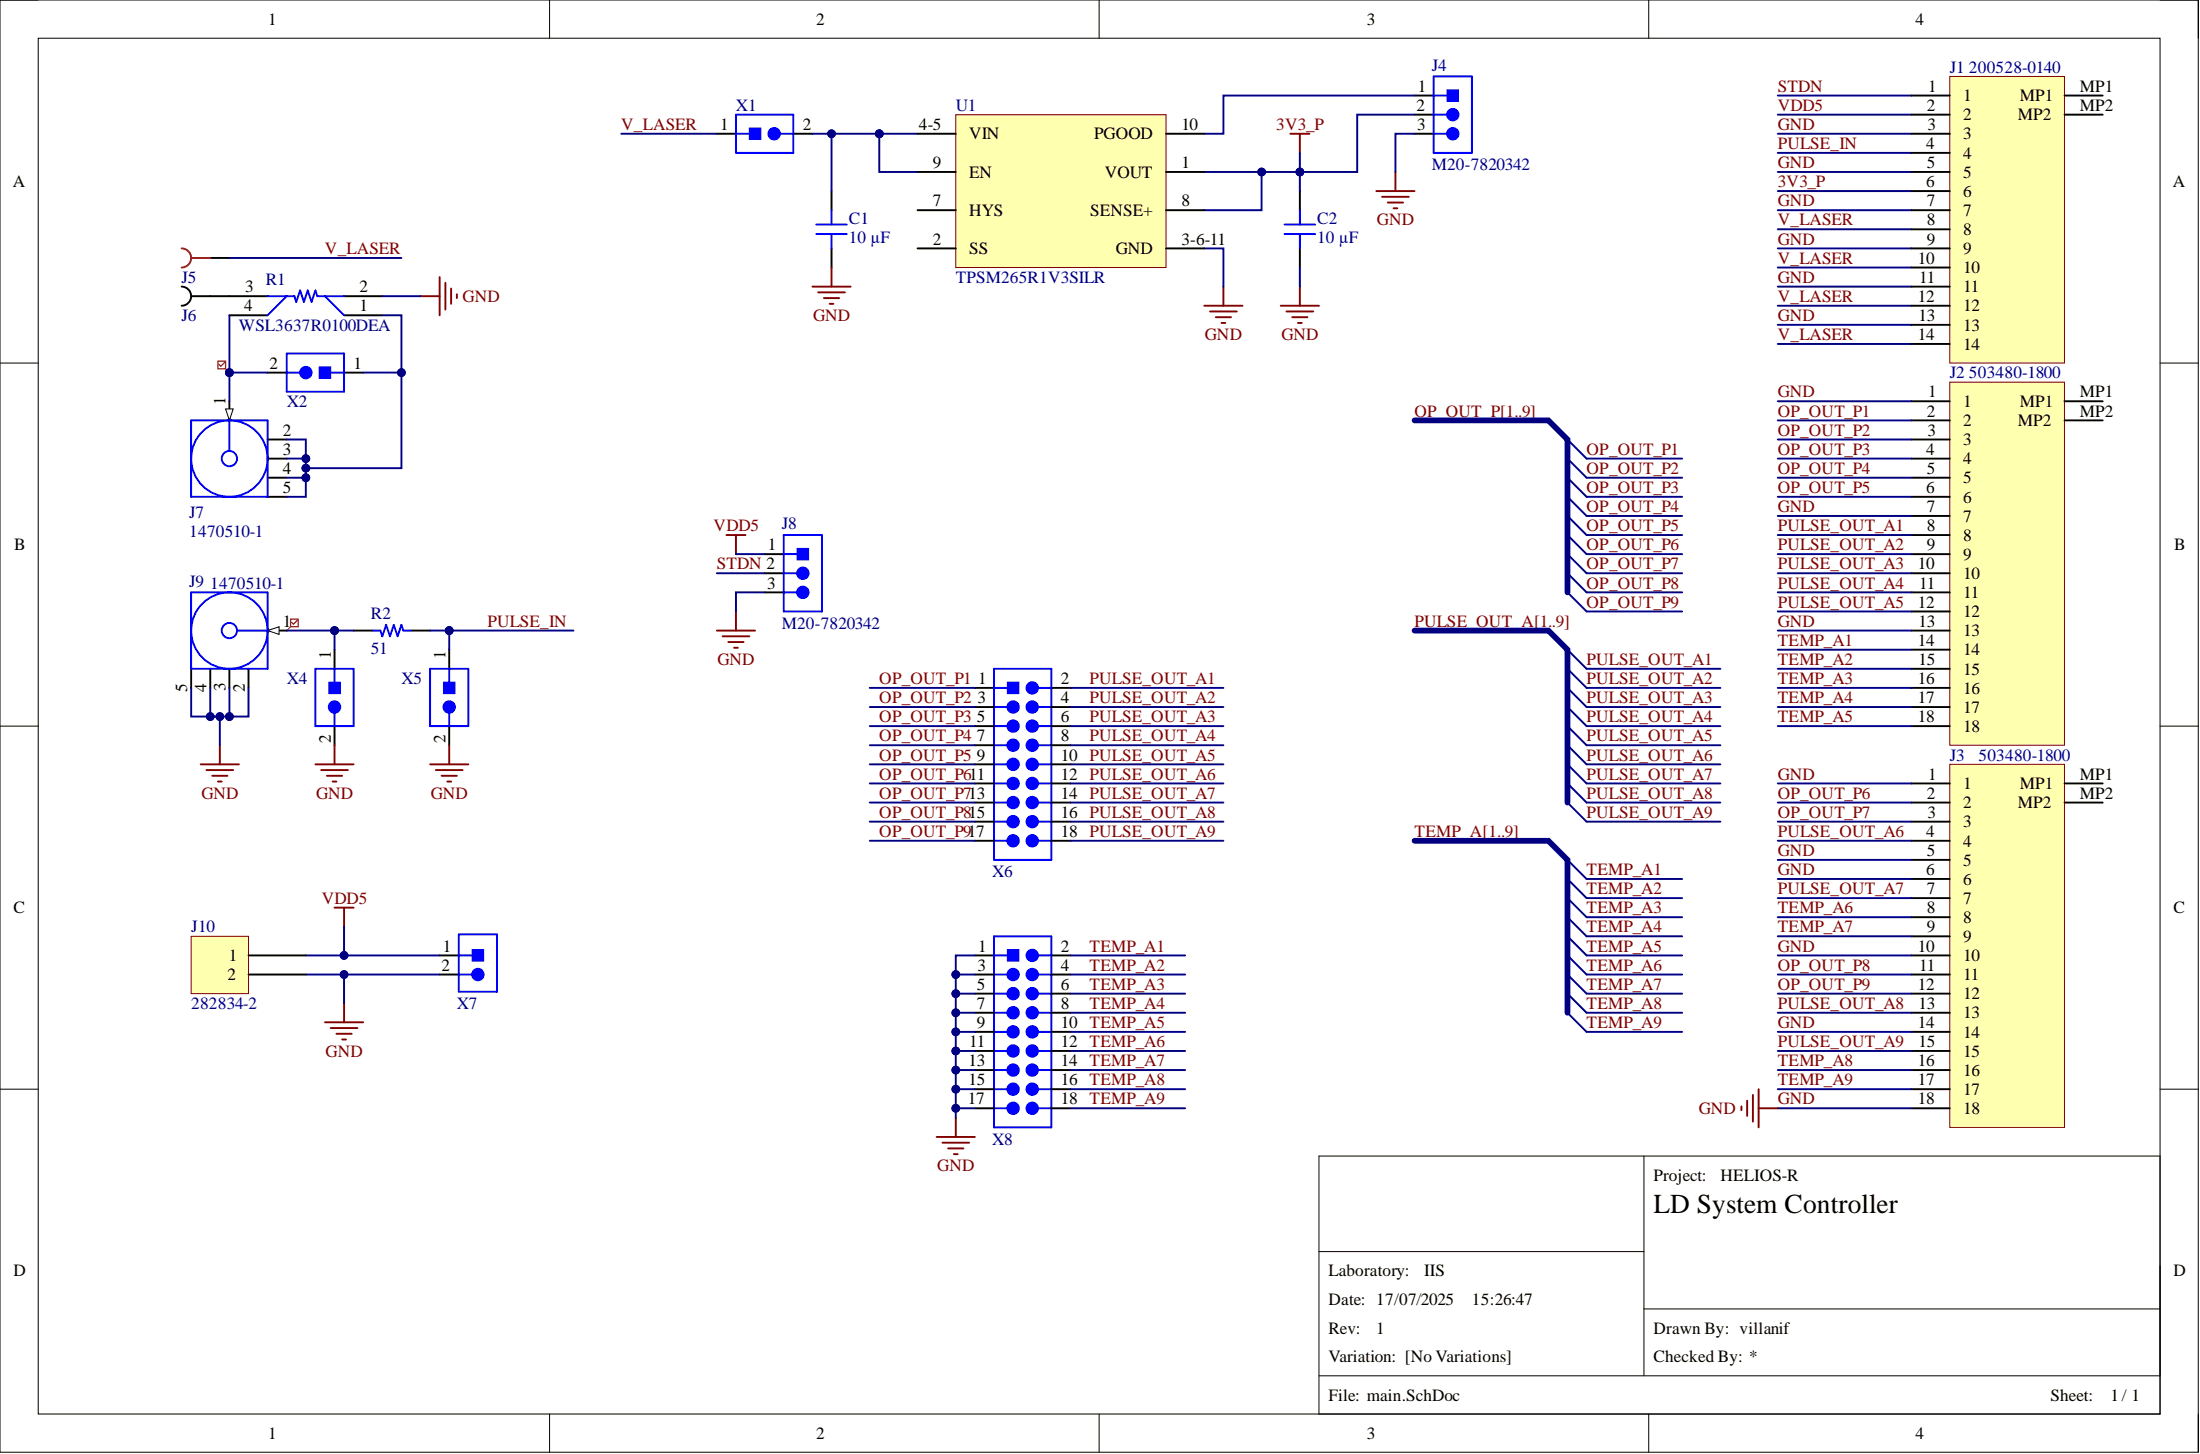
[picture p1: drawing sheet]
<svg xmlns="http://www.w3.org/2000/svg" width="292mm" height="193mm" viewBox="0 0 292 193" stroke-linecap="round" stroke-linejoin="round" font-family="sans-serif">
<g fill="none" stroke="#000" stroke-width=".13">
<path d="M0 0h291.9v192.7h-291.9zM0 0h5.1M5.1 5.1h281.7v182.6h-281.7zM73 0v5.1M145.9 0v5.1M218.9 0v5.1M286.8 0h5.1v5.1M0 48.2h5.1M286.8 48.2h5.1M0 96.4h5.1M286.8 96.4h5.1M0 144.6h5.1"/>
<path d="M175.1 153.4h111.7v34.3h-111.7zM218.3 153.4v29.2M286.8 144.6h5.1M175.1 166.1h43.2M218.3 173.7h68.5M73 187.7v5M145.9 187.7v5M175.1 182.6h111.7M218.9 187.7v5M291.9 187.7v5"/>
</g>
<path d="M171.3 17.8h2.6M172.6 17.8v2.5" fill="none" stroke="#800000" stroke-width=".25"/>
<path d="M110.4 25.4v2.5M110.4 33v2.5M172.6 25.4v2.5M172.6 33v2.5M58.4 129.3h2.5M58.4 126.8h2.5" fill="none" stroke="#000" stroke-width=".25"/>
<path d="M108.4 29.8h4M108.4 31.1h4M110.4 27.9v1.9M110.4 31.1v1.9M170.6 29.8h4M170.6 31.1h4M172.6 27.9v1.9M172.6 31.1v1.9M60.9 124h5.1v7.6h-5.1zM60.9 129.3h1.8" fill="none" stroke="#00f" stroke-width=".25"/>
<circle cx="63.5" cy="129.3" r=".76" fill="#00f"/>
<g fill="none" stroke="#00f" stroke-width=".25">
<path d="M60.9 126.8h1.8"/>
<circle cx="63.5" cy="129.3" r=".76"/>
</g>
<path d="M62.7 126h1.5v1.6h-1.5z" fill-rule="evenodd" fill="#00f"/>
<path d="M62.7 126h1.5v1.6h-1.5z" fill="none" stroke="#00f" stroke-width=".13"/>
<path d="M25.4 88.8v2.5M35.5 83.7h2.6" fill="none" stroke="#000" stroke-width=".25"/>
<g fill="none" stroke="#00f" stroke-width=".25">
<circle cx="30.5" cy="83.7" r="5.1"/>
<circle cx="30.5" cy="83.7" r="1.02"/>
</g>
<path d="M35.5 83.7l1.6-.5v1z" fill="#f8fcff"/>
<path d="M35.5 83.7l1.6-.5v1z" fill="none" stroke="#000" stroke-width=".13"/>
<path d="M27.9 88.8v2.5M30.5 88.8v2.5M33 88.8v2.5M44.4 86.2v2.6" fill="none" stroke="#000" stroke-width=".25"/>
<path d="M25.4 78.6h10.1v10.2h-10.1zM31.5 83.7h4M41.9 88.8h5.1v7.6h-5.1z" fill="none" stroke="#00f" stroke-width=".25"/>
<circle cx="44.4" cy="93.8" r=".76" fill="#00f"/>
<circle cx="44.4" cy="93.8" r=".76" fill="none" stroke="#00f" stroke-width=".25"/>
<path d="M44.4 96.4v2.5" fill="none" stroke="#000" stroke-width=".25"/>
<path d="M43.7 90.5h1.5v1.6h-1.5z" fill-rule="evenodd" fill="#00f"/>
<path d="M43.7 90.5h1.5v1.6h-1.5z" fill="none" stroke="#00f" stroke-width=".13"/>
<path d="M104.1 71h5v10.2h-5zM104.1 76.1h1.7M44.4 88.8v1.7M44.4 94.6v1.8" fill="none" stroke="#00f" stroke-width=".25"/>
<path d="M101.5 76.1h2.6M101.5 73.5h2.6" fill="none" stroke="#000" stroke-width=".25"/>
<circle cx="106.6" cy="76.1" r=".76" fill="#00f"/>
<g fill="none" stroke="#00f" stroke-width=".25">
<path d="M104.1 73.5h1.7"/>
<circle cx="106.6" cy="76.1" r=".76"/>
</g>
<path d="M105.8 72.8h1.6v1.5h-1.6z" fill-rule="evenodd" fill="#00f"/>
<path d="M105.8 72.8h1.6v1.5h-1.6z" fill="none" stroke="#00f" stroke-width=".13"/>
<path d="M101.5 78.6h2.6" fill="none" stroke="#000" stroke-width=".25"/>
<path d="M104.1 78.6h1.7" fill="none" stroke="#00f" stroke-width=".25"/>
<circle cx="106.6" cy="78.6" r=".76" fill="#00f"/>
<g fill="none" stroke="#00f" stroke-width=".25">
<path d="M49.5 83.7h1l.3 .7 .5-1.5 .5 1.5 .5-1.5 .5 1.5 .5-1.5 .3 .8h1"/>
<circle cx="106.6" cy="78.6" r=".76"/>
</g>
<path d="M96.4 71h2.6M97.7 71v2.5" fill="none" stroke="#800000" stroke-width=".25"/>
<path d="M47 83.7h2.5M54.6 83.7h2.5" fill="none" stroke="#000" stroke-width=".25"/>
<path d="M258.9 101.4h15.2v48.2h-15.2z" fill-rule="evenodd" fill="#ffffb0"/>
<path d="M258.9 101.4h15.2v48.2h-15.2z" fill="none" stroke="#800000" stroke-width=".13"/>
<g fill="none" stroke="#000" stroke-width=".25">
<path d="M59.6 86.2v2.6M253.8 104h5.1M253.8 106.5h5.1M253.8 109h5.1M253.8 111.6h5.1M253.8 114.1h5.1M253.8 116.7h5.1M253.8 119.2h5.1M274.1 104h5.1M274.1 106.5h5.1M253.8 121.7h5.1M253.8 124.3h5.1"/>
<path d="M253.8 126.8h5.1M253.8 129.3h5.1M253.8 131.9h5.1M253.8 134.4h5.1M253.8 136.9h5.1M253.8 139.5h5.1M253.8 142h5.1M253.8 144.6h5.1M253.8 147.1h5.1"/>
</g>
<path d="M57.1 88.8h5.1v7.6h-5.1z" fill="none" stroke="#00f" stroke-width=".25"/>
<circle cx="59.6" cy="93.8" r=".76" fill="#00f"/>
<circle cx="59.6" cy="93.8" r=".76" fill="none" stroke="#00f" stroke-width=".25"/>
<path d="M59.6 96.4v2.5" fill="none" stroke="#000" stroke-width=".25"/>
<path d="M58.9 90.5h1.5v1.6h-1.5z" fill-rule="evenodd" fill="#00f"/>
<path d="M58.9 90.5h1.5v1.6h-1.5z" fill="none" stroke="#00f" stroke-width=".13"/>
<path d="M97.7 15.2h7.6v5.1h-7.6zM59.6 88.8v1.7M59.6 94.6v1.8" fill="none" stroke="#00f" stroke-width=".25"/>
<path d="M95.2 17.8h2.5" fill="none" stroke="#000" stroke-width=".25"/>
<circle cx="102.8" cy="17.8" r=".76" fill="#00f"/>
<circle cx="102.8" cy="17.8" r=".76" fill="none" stroke="#00f" stroke-width=".25"/>
<path d="M105.3 17.8h2.6" fill="none" stroke="#000" stroke-width=".25"/>
<path d="M99.5 17h1.5v1.5h-1.5z" fill-rule="evenodd" fill="#00f"/>
<path d="M99.5 17h1.5v1.5h-1.5z" fill="none" stroke="#00f" stroke-width=".13"/>
<path d="M97.7 17.8h1.8M103.6 17.8h1.7" fill="none" stroke="#00f" stroke-width=".25"/>
<path d="M258.9 50.7h15.2v48.2h-15.2z" fill-rule="evenodd" fill="#ffffb0"/>
<path d="M258.9 50.7h15.2v48.2h-15.2z" fill="none" stroke="#800000" stroke-width=".13"/>
<g fill="none" stroke="#000" stroke-width=".25">
<path d="M187.8 15.2h2.6M187.8 12.7h2.6M253.8 53.3h5.1M253.8 55.8h5.1M253.8 58.3h5.1M274.1 53.3h5.1M274.1 55.8h5.1M253.8 60.9h5.1M253.8 63.4h5.1M253.8 65.9h5.1M253.8 68.5h5.1M253.8 71h5.1"/>
<path d="M253.8 73.5h5.1M253.8 76.1h5.1M253.8 78.6h5.1M253.8 81.2h5.1M253.8 83.7h5.1M253.8 86.2h5.1M253.8 88.8h5.1M253.8 91.3h5.1M253.8 93.8h5.1M253.8 96.4h5.1"/>
</g>
<g fill="none" stroke="#800000" stroke-width=".25">
<path d="M107.9 38h5M108.6 38.8h3.6M109.4 39.6h2M110.4 35.5v2.5M172.6 38v2.6M110.1 40.3h.6M170 40.6h5.1M170.8 41.3h3.6M171.6 42.1h2M172.3 42.9h.5M29.2 98.9v2.5M44.4 98.9v2.5"/>
<path d="M59.6 98.9v2.5M26.6 101.4h5.1M27.4 102.2h3.6M28.2 103h2M28.9 103.7h.5M41.9 101.4h5.1M42.6 102.2h3.6M43.4 103h2M44.2 103.7h.5M57.1 101.4h5.1M57.9 102.2h3.5M58.6 103h2.1"/>
<path d="M59.4 103.7h.5"/>
</g>
<path d="M190.4 10.1h5v10.2h-5zM190.4 15.2h1.7" fill="none" stroke="#00f" stroke-width=".25"/>
<circle cx="192.9" cy="15.2" r=".76" fill="#00f"/>
<g fill="none" stroke="#00f" stroke-width=".25">
<path d="M190.4 12.7h1.7"/>
<circle cx="192.9" cy="15.2" r=".76"/>
</g>
<path d="M192.1 11.9h1.6v1.5h-1.6z" fill-rule="evenodd" fill="#00f"/>
<path d="M192.1 11.9h1.6v1.5h-1.6z" fill="none" stroke="#00f" stroke-width=".13"/>
<path d="M187.8 17.8h2.6" fill="none" stroke="#000" stroke-width=".25"/>
<path d="M190.4 17.8h1.7" fill="none" stroke="#00f" stroke-width=".25"/>
<circle cx="192.9" cy="17.8" r=".76" fill="#00f"/>
<g fill="none" stroke="#00f" stroke-width=".25">
<path d="M38.1 46.9h7.6v5.1h-7.6z"/>
<circle cx="192.9" cy="17.8" r=".76"/>
</g>
<path d="M182.7 25.4h5.1M183.5 26.1h3.6M184.3 26.9h2M185 27.6h.5M185.3 22.8v2.6" fill="none" stroke="#800000" stroke-width=".25"/>
<path d="M24.1 38a1.27 1.27 0 0 1 1.3 1.3 1.27 1.27 0 0 1-1.3 1.3M25.4 39.3h5.1M27.9 34.2h2.6M45.7 49.5h2.5" fill="none" stroke="#000" stroke-width=".25"/>
<path d="M24.1 33a1.27 1.27 0 0 1 1.3 1.2 1.27 1.27 0 0 1-1.3 1.3M25.4 34.2h2.5" fill="none" stroke="#f00" stroke-width=".25"/>
<circle cx="40.6" cy="49.5" r=".76" fill="#00f"/>
<circle cx="40.6" cy="49.5" r=".76" fill="none" stroke="#00f" stroke-width=".25"/>
<path d="M35.5 49.5h2.6" fill="none" stroke="#000" stroke-width=".25"/>
<path d="M42.4 48.7h1.5v1.5h-1.5z" fill-rule="evenodd" fill="#00f"/>
<path d="M42.4 48.7h1.5v1.5h-1.5z" fill="none" stroke="#00f" stroke-width=".13"/>
<g fill="none" stroke="#00f" stroke-width=".25">
<path d="M38.1 49.5h1.7M43.9 49.5h1.8"/>
<circle cx="30.5" cy="60.9" r="5.1"/>
<circle cx="30.5" cy="60.9" r="1.02"/>
</g>
<path d="M30.5 53.3v2.5M35.5 65.9h2.6" fill="none" stroke="#000" stroke-width=".25"/>
<path d="M29.9 54.3h1.1l-.5 1.5z" fill="#f8fcff"/>
<path d="M29.9 54.3h1.1l-.5 1.5z" fill="none" stroke="#000" stroke-width=".13"/>
<path d="M35.5 58.3h2.6M35.5 60.9h2.6M35.5 63.4h2.6" fill="none" stroke="#000" stroke-width=".25"/>
<path d="M25.4 55.8h10.1v10.1h-10.1zM30.5 55.8v4.1" fill="none" stroke="#00f" stroke-width=".25"/>
<g fill="none" stroke="#800000" stroke-width=".25">
<path d="M55.8 39.3h2.6M58.4 36.8v5M59.1 37.5v3.6M59.9 38.3v2M60.7 39.1v.5M162.4 38v2.6M159.9 40.6h5.1M160.7 41.3h3.5M161.4 42.1h2M162.2 42.9h.5M95.2 83.7h5.1M95.9 84.4h3.6"/>
<path d="M96.7 85.2h2M97.5 86h.5M97.7 81.2v2.5M43.1 135.7h5.1M43.9 136.4h3.6M44.4 120.5h2.6M44.7 137.2h2M45.4 138h.5M45.7 120.5v2.5M45.7 133.1v2.6M124.4 150.9h5M125.1 151.7h3.6"/>
<path d="M125.9 152.4h2M126.6 153.2h.6M126.9 148.4v2.5"/>
</g>
<g fill="none" stroke="#000080" stroke-width=".25">
<path d="M208.1 58.3l2.6 2.6M208.1 60.9l2.6 2.5M208.1 63.4l2.6 2.5M208.1 65.9l2.6 2.6M208.1 68.5l2.6 2.5M208.1 71l2.6 2.5M208.1 73.5l2.6 2.6M208.1 76.1l2.6 2.5M208.1 78.6l2.6 2.6M208.1 86.2l2.6 2.6M208.1 88.8l2.6 2.5M208.1 91.3l2.6 2.5"/>
<path d="M208.1 93.8l2.6 2.6M208.1 96.4l2.6 2.5M208.1 98.9l2.6 2.5M208.1 114.1l2.6 2.6M208.1 116.7l2.6 2.5M208.1 119.2l2.6 2.5M208.1 101.4l2.6 2.6M208.1 104l2.6 2.5M208.1 106.5l2.6 2.5M208.1 121.7l2.6 2.6M208.1 124.3l2.6 2.5M208.1 126.8l2.6 2.5"/>
<path d="M208.1 129.3l2.6 2.6M208.1 131.9l2.6 2.5M208.1 134.4l2.6 2.5"/>
</g>
<path d="M29.9 48.9l.6 .6" fill="none" stroke="#f00" stroke-width=".13"/>
<path d="M28.9 47.9h1v1h-1zM29.8 48.1l-.5 .5-.2-.2" fill="none" stroke="#f00" stroke-width=".17"/>
<circle cx="30.5" cy="49.5" r=".51" fill="#000080"/>
<circle cx="30.5" cy="49.5" r=".51" fill="none" stroke="#000080" stroke-width=".13"/>
<path d="M38.6 83.2l-.5 .5" fill="none" stroke="#f00" stroke-width=".13"/>
<path d="M38.6 82.2h1v1h-1zM39.5 82.3l-.5 .5-.3-.2" fill="none" stroke="#f00" stroke-width=".17"/>
<path d="M30.5 39.3h5M45.7 39.3h5.1M30.5 41.8h5M45.7 41.8h5.1M129.4 91.3h2.6" fill="none" stroke="#000" stroke-width=".25"/>
<path d="M35.5 39.3h3.6l.2 .8 .5-1.6 .6 1.6 .5-1.6 .5 1.6 .5-1.6 .2 .8h3.6M38.1 39.3l-2.6 2.5M43.1 39.3l2.6 2.5M132 88.8h7.6v25.3h-7.6z" fill="none" stroke="#00f" stroke-width=".25"/>
<circle cx="137.1" cy="91.3" r=".76" fill="#00f"/>
<circle cx="137.1" cy="91.3" r=".76" fill="none" stroke="#00f" stroke-width=".25"/>
<path d="M139.6 91.3h2.5" fill="none" stroke="#000" stroke-width=".25"/>
<path d="M133.8 90.5h1.5v1.6h-1.5z" fill-rule="evenodd" fill="#00f"/>
<path d="M133.8 90.5h1.5v1.6h-1.5z" fill="none" stroke="#00f" stroke-width=".13"/>
<path d="M132 91.3h1.8M137.8 91.3h1.8" fill="none" stroke="#00f" stroke-width=".25"/>
<circle cx="134.5" cy="93.8" r=".76" fill="#00f"/>
<g fill="none" stroke="#00f" stroke-width=".25">
<path d="M132 93.8h1.8"/>
<circle cx="134.5" cy="93.8" r=".76"/>
</g>
<circle cx="137.1" cy="93.8" r=".76" fill="#00f"/>
<g fill="none" stroke="#00f" stroke-width=".25">
<path d="M137.8 93.8h1.8"/>
<circle cx="137.1" cy="93.8" r=".76"/>
</g>
<circle cx="137.1" cy="96.4" r=".76" fill="#00f"/>
<g fill="none" stroke="#00f" stroke-width=".25">
<path d="M137.8 96.4h1.8"/>
<circle cx="137.1" cy="96.4" r=".76"/>
</g>
<circle cx="137.1" cy="98.9" r=".76" fill="#00f"/>
<g fill="none" stroke="#00f" stroke-width=".25">
<path d="M137.8 98.9h1.8"/>
<circle cx="137.1" cy="98.9" r=".76"/>
</g>
<circle cx="137.1" cy="101.4" r=".76" fill="#00f"/>
<g fill="none" stroke="#00f" stroke-width=".25">
<path d="M137.8 101.4h1.8"/>
<circle cx="137.1" cy="101.4" r=".76"/>
</g>
<circle cx="137.1" cy="104" r=".76" fill="#00f"/>
<g fill="none" stroke="#00f" stroke-width=".25">
<path d="M137.8 104h1.8"/>
<circle cx="137.1" cy="104" r=".76"/>
</g>
<circle cx="137.1" cy="106.5" r=".76" fill="#00f"/>
<g fill="none" stroke="#00f" stroke-width=".25">
<path d="M137.8 106.5h1.8"/>
<circle cx="137.1" cy="106.5" r=".76"/>
</g>
<circle cx="137.1" cy="109" r=".76" fill="#00f"/>
<g fill="none" stroke="#00f" stroke-width=".25">
<path d="M137.8 109h1.8"/>
<circle cx="137.1" cy="109" r=".76"/>
</g>
<circle cx="137.1" cy="111.6" r=".76" fill="#00f"/>
<g fill="none" stroke="#00f" stroke-width=".25">
<path d="M137.8 111.6h1.8"/>
<circle cx="137.1" cy="111.6" r=".76"/>
</g>
<circle cx="134.5" cy="96.4" r=".76" fill="#00f"/>
<g fill="none" stroke="#00f" stroke-width=".25">
<path d="M132 96.4h1.8"/>
<circle cx="134.5" cy="96.4" r=".76"/>
</g>
<circle cx="134.5" cy="98.9" r=".76" fill="#00f"/>
<g fill="none" stroke="#00f" stroke-width=".25">
<path d="M132 98.9h1.8"/>
<circle cx="134.5" cy="98.9" r=".76"/>
</g>
<circle cx="134.5" cy="101.4" r=".76" fill="#00f"/>
<g fill="none" stroke="#00f" stroke-width=".25">
<path d="M132 101.4h1.8"/>
<circle cx="134.5" cy="101.4" r=".76"/>
</g>
<circle cx="134.5" cy="104" r=".76" fill="#00f"/>
<g fill="none" stroke="#00f" stroke-width=".25">
<path d="M132 104h1.8"/>
<circle cx="134.5" cy="104" r=".76"/>
</g>
<circle cx="134.5" cy="106.5" r=".76" fill="#00f"/>
<g fill="none" stroke="#00f" stroke-width=".25">
<path d="M132 106.5h1.8"/>
<circle cx="134.5" cy="106.5" r=".76"/>
</g>
<circle cx="134.5" cy="109" r=".76" fill="#00f"/>
<g fill="none" stroke="#00f" stroke-width=".25">
<path d="M132 109h1.8"/>
<circle cx="134.5" cy="109" r=".76"/>
</g>
<circle cx="134.5" cy="111.6" r=".76" fill="#00f"/>
<g fill="none" stroke="#00f" stroke-width=".25">
<path d="M132 111.6h1.8M132 124.3h7.6v25.3h-7.6z"/>
<circle cx="134.5" cy="111.6" r=".76"/>
</g>
<g fill="none" stroke="#000" stroke-width=".25">
<path d="M129.4 93.8h2.6M129.4 96.4h2.6M129.4 98.9h2.6M139.6 93.8h2.5M139.6 96.4h2.5M139.6 98.9h2.5M129.4 101.4h2.6M129.4 104h2.6M129.4 106.5h2.6M129.4 109h2.6M129.4 111.6h2.6M139.6 101.4h2.5"/>
<path d="M139.6 104h2.5M139.6 106.5h2.5M139.6 109h2.5M139.6 111.6h2.5M129.4 126.8h2.6"/>
</g>
<circle cx="137.1" cy="126.8" r=".76" fill="#00f"/>
<circle cx="137.1" cy="126.8" r=".76" fill="none" stroke="#00f" stroke-width=".25"/>
<path d="M139.6 126.8h2.5" fill="none" stroke="#000" stroke-width=".25"/>
<path d="M133.8 126h1.5v1.6h-1.5z" fill-rule="evenodd" fill="#00f"/>
<path d="M133.8 126h1.5v1.6h-1.5z" fill="none" stroke="#00f" stroke-width=".13"/>
<path d="M132 126.8h1.8M137.8 126.8h1.8" fill="none" stroke="#00f" stroke-width=".25"/>
<circle cx="134.5" cy="129.3" r=".76" fill="#00f"/>
<g fill="none" stroke="#00f" stroke-width=".25">
<path d="M132 129.3h1.8"/>
<circle cx="134.5" cy="129.3" r=".76"/>
</g>
<circle cx="137.1" cy="129.3" r=".76" fill="#00f"/>
<g fill="none" stroke="#00f" stroke-width=".25">
<path d="M137.8 129.3h1.8"/>
<circle cx="137.1" cy="129.3" r=".76"/>
</g>
<circle cx="137.1" cy="131.9" r=".76" fill="#00f"/>
<g fill="none" stroke="#00f" stroke-width=".25">
<path d="M137.8 131.9h1.8"/>
<circle cx="137.1" cy="131.9" r=".76"/>
</g>
<circle cx="137.1" cy="134.4" r=".76" fill="#00f"/>
<g fill="none" stroke="#00f" stroke-width=".25">
<path d="M137.8 134.4h1.8"/>
<circle cx="137.1" cy="134.4" r=".76"/>
</g>
<circle cx="137.1" cy="136.9" r=".76" fill="#00f"/>
<g fill="none" stroke="#00f" stroke-width=".25">
<path d="M137.8 136.9h1.8"/>
<circle cx="137.1" cy="136.9" r=".76"/>
</g>
<circle cx="137.1" cy="139.5" r=".76" fill="#00f"/>
<g fill="none" stroke="#00f" stroke-width=".25">
<path d="M137.8 139.5h1.8"/>
<circle cx="137.1" cy="139.5" r=".76"/>
</g>
<circle cx="137.1" cy="142" r=".76" fill="#00f"/>
<g fill="none" stroke="#00f" stroke-width=".25">
<path d="M137.8 142h1.8"/>
<circle cx="137.1" cy="142" r=".76"/>
</g>
<circle cx="137.1" cy="144.6" r=".76" fill="#00f"/>
<g fill="none" stroke="#00f" stroke-width=".25">
<path d="M137.8 144.6h1.8"/>
<circle cx="137.1" cy="144.6" r=".76"/>
</g>
<circle cx="137.1" cy="147.1" r=".76" fill="#00f"/>
<g fill="none" stroke="#00f" stroke-width=".25">
<path d="M137.8 147.1h1.8"/>
<circle cx="137.1" cy="147.1" r=".76"/>
</g>
<circle cx="134.5" cy="131.9" r=".76" fill="#00f"/>
<g fill="none" stroke="#00f" stroke-width=".25">
<path d="M132 131.9h1.8"/>
<circle cx="134.5" cy="131.9" r=".76"/>
</g>
<circle cx="134.5" cy="134.4" r=".76" fill="#00f"/>
<g fill="none" stroke="#00f" stroke-width=".25">
<path d="M132 134.4h1.8"/>
<circle cx="134.5" cy="134.4" r=".76"/>
</g>
<circle cx="134.5" cy="136.9" r=".76" fill="#00f"/>
<g fill="none" stroke="#00f" stroke-width=".25">
<path d="M132 136.9h1.8"/>
<circle cx="134.5" cy="136.9" r=".76"/>
</g>
<circle cx="134.5" cy="139.5" r=".76" fill="#00f"/>
<g fill="none" stroke="#00f" stroke-width=".25">
<path d="M132 139.5h1.8"/>
<circle cx="134.5" cy="139.5" r=".76"/>
</g>
<circle cx="134.5" cy="142" r=".76" fill="#00f"/>
<g fill="none" stroke="#00f" stroke-width=".25">
<path d="M132 142h1.8"/>
<circle cx="134.5" cy="142" r=".76"/>
</g>
<circle cx="134.5" cy="144.6" r=".76" fill="#00f"/>
<g fill="none" stroke="#00f" stroke-width=".25">
<path d="M132 144.6h1.8"/>
<circle cx="134.5" cy="144.6" r=".76"/>
</g>
<circle cx="134.5" cy="147.1" r=".76" fill="#00f"/>
<g fill="none" stroke="#00f" stroke-width=".25">
<path d="M132 147.1h1.8"/>
<circle cx="134.5" cy="147.1" r=".76"/>
</g>
<g fill="none" stroke="#000" stroke-width=".25">
<path d="M129.4 129.3h2.6M129.4 131.9h2.6M129.4 134.4h2.6M129.4 136.9h2.6M129.4 139.5h2.6M139.6 129.3h2.5M139.6 131.9h2.5M139.6 134.4h2.5M139.6 136.9h2.5M139.6 139.5h2.5M129.4 142h2.6M129.4 144.6h2.6"/>
<path d="M129.4 147.1h2.6M139.6 142h2.5M139.6 144.6h2.5M139.6 147.1h2.5"/>
</g>
<path d="M116.7 17.8v5h5.1" fill="none" stroke="#000080" stroke-width=".25"/>
<circle cx="116.7" cy="17.8" r=".51" fill="#000080"/>
<circle cx="116.7" cy="17.8" r=".51" fill="none" stroke="#000080" stroke-width=".13"/>
<path d="M159.9 22.8h7.6v5.1h-7.6" fill="none" stroke="#000080" stroke-width=".25"/>
<circle cx="167.5" cy="22.8" r=".51" fill="#000080"/>
<circle cx="167.5" cy="22.8" r=".51" fill="none" stroke="#000080" stroke-width=".13"/>
<path d="M116.7 17.8h5.1M159.9 33h2.5v5" fill="none" stroke="#000080" stroke-width=".25"/>
<circle cx="116.7" cy="17.8" r=".51" fill="#000080"/>
<circle cx="116.7" cy="17.8" r=".51" fill="none" stroke="#000080" stroke-width=".13"/>
<path d="M172.6 22.8v2.6" fill="none" stroke="#000080" stroke-width=".25"/>
<circle cx="172.6" cy="22.8" r=".51" fill="#000080"/>
<circle cx="172.6" cy="22.8" r=".51" fill="none" stroke="#000080" stroke-width=".13"/>
<path d="M82.5 17.8h12.7M172.6 35.5v2.5M27.9 91.3v3.8" fill="none" stroke="#000080" stroke-width=".25"/>
<circle cx="27.9" cy="95.1" r=".51" fill="#000080"/>
<circle cx="27.9" cy="95.1" r=".51" fill="none" stroke="#000080" stroke-width=".13"/>
<path d="M30.5 91.3v3.8" fill="none" stroke="#000080" stroke-width=".25"/>
<circle cx="30.5" cy="95.1" r=".51" fill="#000080"/>
<circle cx="30.5" cy="95.1" r=".51" fill="none" stroke="#000080" stroke-width=".13"/>
<path d="M95.2 76.1h6.3M97.7 73.5h3.8M101.5 78.6h-3.8v2.6M38.1 83.7h6.3" fill="none" stroke="#000080" stroke-width=".25"/>
<circle cx="44.4" cy="83.7" r=".51" fill="#000080"/>
<circle cx="44.4" cy="83.7" r=".51" fill="none" stroke="#000080" stroke-width=".13"/>
<path d="M59.6 83.7v2.5" fill="none" stroke="#000080" stroke-width=".25"/>
<circle cx="59.6" cy="83.7" r=".51" fill="#000080"/>
<circle cx="59.6" cy="83.7" r=".51" fill="none" stroke="#000080" stroke-width=".13"/>
<path d="M44.4 83.7v2.5" fill="none" stroke="#000080" stroke-width=".25"/>
<circle cx="44.4" cy="83.7" r=".51" fill="#000080"/>
<circle cx="44.4" cy="83.7" r=".51" fill="none" stroke="#000080" stroke-width=".13"/>
<path d="M57.1 83.7h2.5" fill="none" stroke="#000080" stroke-width=".25"/>
<circle cx="59.6" cy="83.7" r=".51" fill="#000080"/>
<circle cx="59.6" cy="83.7" r=".51" fill="none" stroke="#000080" stroke-width=".13"/>
<path d="M44.4 83.7h2.6" fill="none" stroke="#000080" stroke-width=".25"/>
<circle cx="44.4" cy="83.7" r=".51" fill="#000080"/>
<circle cx="44.4" cy="83.7" r=".51" fill="none" stroke="#000080" stroke-width=".13"/>
<path d="M172.6 20.3v2.5h-5.1" fill="none" stroke="#000080" stroke-width=".25"/>
<circle cx="167.5" cy="22.8" r=".51" fill="#000080"/>
<circle cx="167.5" cy="22.8" r=".51" fill="none" stroke="#000080" stroke-width=".13"/>
<circle cx="172.6" cy="22.8" r=".51" fill="#000080"/>
<circle cx="172.6" cy="22.8" r=".51" fill="none" stroke="#000080" stroke-width=".13"/>
<path d="M110.4 17.8v7.6" fill="none" stroke="#000080" stroke-width=".25"/>
<circle cx="110.4" cy="17.8" r=".51" fill="#000080"/>
<circle cx="110.4" cy="17.8" r=".51" fill="none" stroke="#000080" stroke-width=".13"/>
<path d="M107.9 17.8h8.8" fill="none" stroke="#000080" stroke-width=".25"/>
<circle cx="110.4" cy="17.8" r=".51" fill="#000080"/>
<circle cx="110.4" cy="17.8" r=".51" fill="none" stroke="#000080" stroke-width=".13"/>
<circle cx="116.7" cy="17.8" r=".51" fill="#000080"/>
<circle cx="116.7" cy="17.8" r=".51" fill="none" stroke="#000080" stroke-width=".13"/>
<path d="M29.2 95.1v3.8" fill="none" stroke="#000080" stroke-width=".25"/>
<circle cx="29.2" cy="95.1" r=".51" fill="#000080"/>
<circle cx="29.2" cy="95.1" r=".51" fill="none" stroke="#000080" stroke-width=".13"/>
<path d="M50.8 41.8h2.5v7.7h-5.1" fill="none" stroke="#000080" stroke-width=".25"/>
<circle cx="53.3" cy="49.5" r=".51" fill="#000080"/>
<circle cx="53.3" cy="49.5" r=".51" fill="none" stroke="#000080" stroke-width=".13"/>
<path d="M30.5 41.8v7.7h5" fill="none" stroke="#000080" stroke-width=".25"/>
<circle cx="30.5" cy="49.5" r=".51" fill="#000080"/>
<circle cx="30.5" cy="49.5" r=".51" fill="none" stroke="#000080" stroke-width=".13"/>
<path d="M30.5 49.5v3.8" fill="none" stroke="#000080" stroke-width=".25"/>
<circle cx="30.5" cy="49.5" r=".51" fill="#000080"/>
<circle cx="30.5" cy="49.5" r=".51" fill="none" stroke="#000080" stroke-width=".13"/>
<g fill="none" stroke="#000080" stroke-width=".25">
<path d="M30.5 34.2h22.8M50.8 39.3h5M236 55.8h17.8M236 58.3h17.8M236 53.3h17.8M210.7 60.9h12.6M210.7 63.4h12.6M210.7 65.9h12.6M210.7 68.5h12.6M210.7 71h12.6M210.7 73.5h12.6M210.7 76.1h12.6"/>
<path d="M210.7 78.6h12.6M236 60.9h17.8M236 63.4h17.8M236 65.9h17.8M236 68.5h17.8M236 71h17.8M236 73.5h17.8M236 76.1h17.8M236 78.6h17.8M210.7 81.2h12.6M236 81.2h17.8M236 83.7h17.8"/>
<path d="M236 86.2h17.8M236 88.8h17.8M236 91.3h17.8M236 93.8h17.8M236 96.4h17.8M210.7 116.7h12.6M210.7 119.2h12.6M236 104h17.8M236 116.7h17.8M236 119.2h17.8M236 111.6h17.8M236 114.1h17.8"/>
<path d="M236 106.5h17.8M236 109h17.8M126.9 129.3h2.5M210.7 129.3h12.6M210.7 136.9h12.6M210.7 131.9h12.6M210.7 134.4h12.6M210.7 124.3h12.6M210.7 126.8h12.6M210.7 121.7h12.6M236 129.3h17.8M236 136.9h17.8"/>
<path d="M236 139.5h17.8M236 131.9h17.8M236 134.4h17.8M236 124.3h17.8M236 126.8h17.8M236 121.7h17.8M236 142h17.8M236 144.6h17.8M236 147.1h17.8"/>
</g>
<circle cx="126.9" cy="129.3" r=".51" fill="#000080"/>
<circle cx="126.9" cy="129.3" r=".51" fill="none" stroke="#000080" stroke-width=".13"/>
<path d="M126.9 131.9h2.5" fill="none" stroke="#000080" stroke-width=".25"/>
<circle cx="126.9" cy="131.9" r=".51" fill="#000080"/>
<circle cx="126.9" cy="131.9" r=".51" fill="none" stroke="#000080" stroke-width=".13"/>
<path d="M126.9 134.4h2.5" fill="none" stroke="#000080" stroke-width=".25"/>
<circle cx="126.9" cy="134.4" r=".51" fill="#000080"/>
<circle cx="126.9" cy="134.4" r=".51" fill="none" stroke="#000080" stroke-width=".13"/>
<path d="M126.9 136.9h2.5" fill="none" stroke="#000080" stroke-width=".25"/>
<circle cx="126.9" cy="136.9" r=".51" fill="#000080"/>
<circle cx="126.9" cy="136.9" r=".51" fill="none" stroke="#000080" stroke-width=".13"/>
<path d="M126.9 142h2.5" fill="none" stroke="#000080" stroke-width=".25"/>
<circle cx="126.9" cy="142" r=".51" fill="#000080"/>
<circle cx="126.9" cy="142" r=".51" fill="none" stroke="#000080" stroke-width=".13"/>
<path d="M126.9 139.5h2.5" fill="none" stroke="#000080" stroke-width=".25"/>
<circle cx="126.9" cy="139.5" r=".51" fill="#000080"/>
<circle cx="126.9" cy="139.5" r=".51" fill="none" stroke="#000080" stroke-width=".13"/>
<path d="M126.9 144.6h2.5" fill="none" stroke="#000080" stroke-width=".25"/>
<circle cx="126.9" cy="144.6" r=".51" fill="#000080"/>
<circle cx="126.9" cy="144.6" r=".51" fill="none" stroke="#000080" stroke-width=".13"/>
<path d="M126.9 147.1h2.5" fill="none" stroke="#000080" stroke-width=".25"/>
<circle cx="126.9" cy="147.1" r=".51" fill="#000080"/>
<circle cx="126.9" cy="147.1" r=".51" fill="none" stroke="#000080" stroke-width=".13"/>
<path d="M59.6 83.7h16.5" fill="none" stroke="#000080" stroke-width=".25"/>
<circle cx="59.6" cy="83.7" r=".51" fill="#000080"/>
<circle cx="59.6" cy="83.7" r=".51" fill="none" stroke="#000080" stroke-width=".13"/>
<path d="M129.4 126.8h-2.5v21.6" fill="none" stroke="#000080" stroke-width=".25"/>
<circle cx="126.9" cy="147.1" r=".51" fill="#000080"/>
<circle cx="126.9" cy="147.1" r=".51" fill="none" stroke="#000080" stroke-width=".13"/>
<circle cx="126.9" cy="144.6" r=".51" fill="#000080"/>
<circle cx="126.9" cy="144.6" r=".51" fill="none" stroke="#000080" stroke-width=".13"/>
<circle cx="126.9" cy="142" r=".51" fill="#000080"/>
<circle cx="126.9" cy="142" r=".51" fill="none" stroke="#000080" stroke-width=".13"/>
<circle cx="126.9" cy="139.5" r=".51" fill="#000080"/>
<circle cx="126.9" cy="139.5" r=".51" fill="none" stroke="#000080" stroke-width=".13"/>
<circle cx="126.9" cy="136.9" r=".51" fill="#000080"/>
<circle cx="126.9" cy="136.9" r=".51" fill="none" stroke="#000080" stroke-width=".13"/>
<circle cx="126.9" cy="134.4" r=".51" fill="#000080"/>
<circle cx="126.9" cy="134.4" r=".51" fill="none" stroke="#000080" stroke-width=".13"/>
<circle cx="126.9" cy="131.9" r=".51" fill="#000080"/>
<circle cx="126.9" cy="131.9" r=".51" fill="none" stroke="#000080" stroke-width=".13"/>
<circle cx="126.9" cy="129.3" r=".51" fill="#000080"/>
<circle cx="126.9" cy="129.3" r=".51" fill="none" stroke="#000080" stroke-width=".13"/>
<path d="M38.1 63.4h2.5" fill="none" stroke="#000080" stroke-width=".25"/>
<circle cx="40.6" cy="63.4" r=".51" fill="#000080"/>
<circle cx="40.6" cy="63.4" r=".51" fill="none" stroke="#000080" stroke-width=".13"/>
<path d="M38.1 60.9h2.5" fill="none" stroke="#000080" stroke-width=".25"/>
<circle cx="40.6" cy="60.9" r=".51" fill="#000080"/>
<circle cx="40.6" cy="60.9" r=".51" fill="none" stroke="#000080" stroke-width=".13"/>
<path d="M53.3 49.5v12.6h-12.7" fill="none" stroke="#000080" stroke-width=".25"/>
<circle cx="40.6" cy="62.1" r=".51" fill="#000080"/>
<circle cx="40.6" cy="62.1" r=".51" fill="none" stroke="#000080" stroke-width=".13"/>
<circle cx="53.3" cy="49.5" r=".51" fill="#000080"/>
<circle cx="53.3" cy="49.5" r=".51" fill="none" stroke="#000080" stroke-width=".13"/>
<path d="M45.7 123v3.8h-5.1" fill="none" stroke="#000080" stroke-width=".25"/>
<circle cx="45.7" cy="126.8" r=".51" fill="#000080"/>
<circle cx="45.7" cy="126.8" r=".51" fill="none" stroke="#000080" stroke-width=".13"/>
<path d="M40.6 129.3h5.1v3.8" fill="none" stroke="#000080" stroke-width=".25"/>
<circle cx="45.7" cy="129.3" r=".51" fill="#000080"/>
<circle cx="45.7" cy="129.3" r=".51" fill="none" stroke="#000080" stroke-width=".13"/>
<g fill="none" stroke="#000080" stroke-width=".25">
<path d="M187.8 17.8h-2.5v5M187.8 15.2h-7.6v7.6h-7.6M236 17.8h17.8M236 15.2h17.8M236 12.7h17.8M236 38h17.8M236 35.5h17.8M236 33h17.8M236 30.4h17.8M236 27.9h17.8M236 25.4h17.8M236 22.8h17.8"/>
<path d="M236 20.3h17.8M236 45.6h17.8M236 43.1h17.8M236 40.6h17.8M115.5 91.3h13.9M115.5 93.8h13.9M115.5 96.4h13.9M115.5 98.9h13.9M142.1 91.3h20.3M142.1 93.8h20.3M142.1 96.4h20.3M142.1 98.9h20.3"/>
<path d="M210.7 88.8h17.7M210.7 91.3h17.7M210.7 93.8h17.7M210.7 96.4h17.7M210.7 98.9h17.7M115.5 101.4h13.9M115.5 104h13.9M115.5 106.5h13.9M115.5 109h13.9M115.5 111.6h13.9M142.1 101.4h20.3M142.1 104h20.3"/>
<path d="M142.1 106.5h20.3M142.1 109h20.3M142.1 111.6h20.3M210.7 101.4h17.7M210.7 104h17.7M210.7 106.5h17.7M210.7 109h17.7M142.1 139.5h15.3M142.1 136.9h15.3M142.1 134.4h15.3M142.1 131.9h15.3M142.1 129.3h15.3"/>
<path d="M142.1 126.8h15.3M142.1 147.1h15.3M142.1 144.6h15.3M142.1 142h15.3"/>
</g>
<circle cx="172.6" cy="22.8" r=".51" fill="#000080"/>
<circle cx="172.6" cy="22.8" r=".51" fill="none" stroke="#000080" stroke-width=".13"/>
<path d="M187.8 12.7h-25.4v5.1h-2.5M45.7 126.8h12.7" fill="none" stroke="#000080" stroke-width=".25"/>
<circle cx="45.7" cy="126.8" r=".51" fill="#000080"/>
<circle cx="45.7" cy="126.8" r=".51" fill="none" stroke="#000080" stroke-width=".13"/>
<path d="M45.7 129.3h12.7" fill="none" stroke="#000080" stroke-width=".25"/>
<circle cx="45.7" cy="129.3" r=".51" fill="#000080"/>
<circle cx="45.7" cy="129.3" r=".51" fill="none" stroke="#000080" stroke-width=".13"/>
<path d="M187.8 55.8h17.8l2.5 2.5v20.3M187.8 83.7h17.8l2.5 2.5v20.3M187.8 111.6h17.8l2.5 2.5v20.3" fill="none" stroke="#000080" stroke-width=".76"/>
<path d="M25.4 91.3v3.8h7.6v-3.8" fill="none" stroke="#000080" stroke-width=".25"/>
<circle cx="30.5" cy="95.1" r=".51" fill="#000080"/>
<circle cx="30.5" cy="95.1" r=".51" fill="none" stroke="#000080" stroke-width=".13"/>
<circle cx="29.2" cy="95.1" r=".51" fill="#000080"/>
<circle cx="29.2" cy="95.1" r=".51" fill="none" stroke="#000080" stroke-width=".13"/>
<circle cx="27.9" cy="95.1" r=".51" fill="#000080"/>
<circle cx="27.9" cy="95.1" r=".51" fill="none" stroke="#000080" stroke-width=".13"/>
<path d="M25.4 124.3h7.6v7.6h-7.6z" fill-rule="evenodd" fill="#ffffb0"/>
<path d="M25.4 124.3h7.6v7.6h-7.6z" fill="none" stroke="#800000" stroke-width=".13"/>
<path d="M33 126.8h7.6M33 129.3h7.6" fill="none" stroke="#000" stroke-width=".25"/>
<path d="M231.2 146.8v.5M232 146.1v2M232.7 145.3v3.6M233.5 144.6v5M233.5 147.1h2.5" fill="none" stroke="#800000" stroke-width=".25"/>
<path d="M126.9 15.2h27.9v20.3h-27.9z" fill-rule="evenodd" fill="#ffffb0"/>
<path d="M126.9 15.2h27.9v20.3h-27.9z" fill="none" stroke="#800000" stroke-width=".13"/>
<path d="M121.8 17.8h5.1M154.8 17.8h5.1M121.8 22.8h5.1M121.8 27.9h5.1M121.8 33h5.1M154.8 22.8h5.1M154.8 27.9h5.1M154.8 33h5.1" fill="none" stroke="#000" stroke-width=".25"/>
<path d="M258.9 10.1h15.2v38.1h-15.2z" fill-rule="evenodd" fill="#ffffb0"/>
<path d="M258.9 10.1h15.2v38.1h-15.2z" fill="none" stroke="#800000" stroke-width=".13"/>
<g fill="none" stroke="#000" stroke-width=".25">
<path d="M253.8 12.7h5.1M253.8 15.2h5.1M253.8 17.8h5.1M274.1 12.7h5.1M274.1 15.2h5.1M253.8 20.3h5.1M253.8 22.8h5.1M253.8 25.4h5.1M253.8 27.9h5.1M253.8 30.4h5.1M253.8 33h5.1M253.8 35.5h5.1"/>
<path d="M253.8 38h5.1M253.8 40.6h5.1M253.8 43.1h5.1M253.8 45.6h5.1"/>
</g>
<path d="M38.1 58.3h2.5v7.6h-2.5" fill="none" stroke="#000080" stroke-width=".25"/>
<circle cx="40.6" cy="60.9" r=".51" fill="#000080"/>
<circle cx="40.6" cy="60.9" r=".51" fill="none" stroke="#000080" stroke-width=".13"/>
<circle cx="40.6" cy="62.1" r=".51" fill="#000080"/>
<circle cx="40.6" cy="62.1" r=".51" fill="none" stroke="#000080" stroke-width=".13"/>
<circle cx="40.6" cy="63.4" r=".51" fill="#000080"/>
<circle cx="40.6" cy="63.4" r=".51" fill="none" stroke="#000080" stroke-width=".13"/>
<text font-size="3.6" x="219.5" y="161">LD System Controller</text>
<g font-size="2.3">
<text x="35.6" y="3.3">1</text>
<text x="108.4" y="3.3">2</text>
<text x="181.5" y="3.3">3</text>
<text x="254.3" y="3.3">4</text>
<text x="95.6" y="17.2">1</text>
<text x="106.6" y="17.2">2</text>
<text x="122" y="17.2">4-5</text>
<text x="156.8" y="17.2">10</text>
<text x="188.1" y="14.7">2</text>
<text x="188.2" y="17.2">3</text>
<text x="188.2" y="12.2">1</text>
<text x="255.8" y="14.7">2</text>
<text x="255.9" y="17.2">3</text>
<text x="256" y="12.2">1</text>
<text x="260.7" y="13.4">1</text>
<text x="260.7" y="16">2</text>
<text x="267.9" y="16">MP2</text>
<text x="268.2" y="13.4">MP1</text>
<text x="276.1" y="12.2">MP1</text>
<text x="276.1" y="14.7">MP2</text>
<text x="123.9" y="22.3">9</text>
<text x="128.7" y="18.5">VIN</text>
<text x="128.7" y="23.6">EN</text>
<text x="145.3" y="18.5">PGOOD</text>
<text x="146.7" y="23.6">VOUT</text>
<text x="156.8" y="22.3">1</text>
<text x="255.7" y="19.8">4</text>
<text x="255.8" y="22.3">5</text>
<text x="260.7" y="18.5">3</text>
<text x="260.7" y="21">4</text>
<text x="260.7" y="23.6">5</text>
<text x="1.7" y="24.9">A</text>
<text x="123.9" y="27.4">7</text>
<text x="128.7" y="28.7">HYS</text>
<text x="144.8" y="28.7">SENSE+</text>
<text x="156.8" y="27.4">8</text>
<text x="255.7" y="24.9">6</text>
<text x="255.8" y="27.4">7</text>
<text x="255.8" y="29.9">8</text>
<text x="260.7" y="26.1">6</text>
<text x="260.7" y="28.7">7</text>
<text x="288.5" y="24.9">A</text>
<text x="123.9" y="32.5">2</text>
<text x="128.7" y="33.7">SS</text>
<text x="148.1" y="33.7">GND</text>
<text x="156.8" y="32.5">3-6-11</text>
<text x="254.6" y="35">10</text>
<text x="255.8" y="32.5">9</text>
<text x="260.7" y="31.2">8</text>
<text x="260.7" y="33.7">9</text>
<text x="32.4" y="41.3">4</text>
<text x="32.6" y="38.8">3</text>
<text x="47.7" y="41.3">1</text>
<text x="47.7" y="38.8">2</text>
<text x="254.6" y="40.1">12</text>
<text x="254.8" y="37.5">11</text>
<text x="260.7" y="36.3">10</text>
<text x="260.7" y="38.8">11</text>
<text x="260.7" y="41.3">12</text>
<text x="254.6" y="45.1">14</text>
<text x="254.7" y="42.6">13</text>
<text x="260.7" y="43.9">13</text>
<text x="260.7" y="46.4">14</text>
<text x="29.9" y="53.8" transform="rotate(-90 29.9 53.8)">1</text>
<text x="35.8" y="48.9">2</text>
<text x="47" y="48.9">1</text>
<text x="256" y="52.7">1</text>
<text x="276.1" y="52.7">MP1</text>
<text x="37.6" y="57.8">2</text>
<text x="255.8" y="55.3">2</text>
<text x="255.9" y="57.8">3</text>
<text x="260.7" y="54">1</text>
<text x="260.7" y="56.6">2</text>
<text x="260.7" y="59.1">3</text>
<text x="267.9" y="56.6">MP2</text>
<text x="268.2" y="54">MP1</text>
<text x="276.1" y="55.3">MP2</text>
<text x="37.6" y="65.4">5</text>
<text x="37.6" y="60.4">3</text>
<text x="37.6" y="62.9">4</text>
<text x="255.7" y="60.4">4</text>
<text x="255.7" y="65.4">6</text>
<text x="255.8" y="62.9">5</text>
<text x="260.7" y="61.6">4</text>
<text x="260.7" y="64.2">5</text>
<text x="255.8" y="68">7</text>
<text x="255.8" y="70.5">8</text>
<text x="260.7" y="66.7">6</text>
<text x="260.7" y="69.2">7</text>
<text x="260.7" y="71.8">8</text>
<text x="1.9" y="73">B</text>
<text x="101.9" y="73">1</text>
<text x="254.6" y="75.6">10</text>
<text x="255.8" y="73">9</text>
<text x="260.7" y="74.3">9</text>
<text x="260.7" y="76.8">10</text>
<text x="288.7" y="73">B</text>
<text x="37.6" y="83.2">1</text>
<text x="101.9" y="78.1">3</text>
<text x="254.6" y="80.6">12</text>
<text x="254.7" y="83.2">13</text>
<text x="254.8" y="78.1">11</text>
<text x="260.7" y="79.4">11</text>
<text x="260.7" y="81.9">12</text>
<text x="43.9" y="87.5" transform="rotate(-90 43.9 87.5)">1</text>
<text x="59.1" y="87.5" transform="rotate(-90 59.1 87.5)">1</text>
<text x="254.6" y="85.7">14</text>
<text x="254.7" y="88.3">15</text>
<text x="260.7" y="84.4">13</text>
<text x="260.7" y="87">14</text>
<text x="260.7" y="89.5">15</text>
<text x="24.9" y="91.8" transform="rotate(-90 24.9 91.8)">5</text>
<text x="27.4" y="91.9" transform="rotate(-90 27.4 91.9)">4</text>
<text x="29.9" y="91.7" transform="rotate(-90 29.9 91.7)">3</text>
<text x="32.5" y="91.8" transform="rotate(-90 32.5 91.8)">2</text>
<text x="129.7" y="95.9">5</text>
<text x="129.8" y="93.3">3</text>
<text x="129.9" y="90.8">1</text>
<text x="140.9" y="90.8">2</text>
<text x="140.9" y="93.3">4</text>
<text x="140.9" y="95.9">6</text>
<text x="254.6" y="90.8">16</text>
<text x="254.6" y="93.3">17</text>
<text x="254.6" y="95.9">18</text>
<text x="260.7" y="92.1">16</text>
<text x="260.7" y="94.6">17</text>
<text x="43.9" y="98.7" transform="rotate(-90 43.9 98.7)">2</text>
<text x="59.1" y="98.7" transform="rotate(-90 59.1 98.7)">2</text>
<text x="129.7" y="98.4">7</text>
<text x="129.7" y="100.9">9</text>
<text x="140.9" y="98.4">8</text>
<text x="140.9" y="100.9">10 PULSE_OUT_A5</text>
<text x="260.7" y="97.1">18</text>
<text x="140.9" y="103.5">12 PULSE_OUT_A6</text>
<text x="140.9" y="106">14 PULSE_OUT_A7</text>
<text x="255.8" y="106">2</text>
<text x="256" y="103.5">1</text>
<text x="260.7" y="104.7">1</text>
<text x="260.7" y="107.3">2</text>
<text x="267.9" y="107.3">MP2</text>
<text x="268.2" y="104.7">MP1</text>
<text x="276.1" y="103.5">MP1</text>
<text x="276.1" y="106">MP2</text>
<text x="140.9" y="108.5">16 PULSE_OUT_A8</text>
<text x="140.9" y="111.1">18 PULSE_OUT_A9</text>
<text x="255.7" y="111.1">4</text>
<text x="255.8" y="113.6">5</text>
<text x="255.9" y="108.5">3</text>
<text x="260.7" y="109.8">3</text>
<text x="260.7" y="112.3">4</text>
<text x="255.7" y="116.1">6</text>
<text x="255.8" y="118.7">7</text>
<text x="260.7" y="114.9">5</text>
<text x="260.7" y="117.4">6</text>
<text x="260.7" y="120">7</text>
<text x="1.8" y="121.2">C</text>
<text x="255.8" y="121.2">8</text>
<text x="255.8" y="123.8">9</text>
<text x="260.7" y="122.5">8</text>
<text x="260.7" y="125">9</text>
<text x="288.6" y="121.2">C</text>
<text x="30.2" y="130.1">2</text>
<text x="30.4" y="127.6">1</text>
<text x="58.6" y="128.8">2</text>
<text x="58.8" y="126.3">1</text>
<text x="129.7" y="131.4">5</text>
<text x="129.8" y="128.8">3</text>
<text x="129.9" y="126.3">1</text>
<text x="140.9" y="126.3">2</text>
<text x="140.9" y="128.8">4</text>
<text x="140.9" y="131.4">6</text>
<text x="254.6" y="126.3">10</text>
<text x="254.6" y="131.4">12</text>
<text x="254.8" y="128.8">11</text>
<text x="260.7" y="127.6">10</text>
<text x="260.7" y="130.1">11</text>
<text x="129.7" y="133.9">7</text>
<text x="129.7" y="136.4">9</text>
<text x="140.9" y="133.9">8</text>
<text x="140.9" y="136.4">10 TEMP_A5</text>
<text x="254.6" y="136.4">14</text>
<text x="254.7" y="133.9">13</text>
<text x="260.7" y="132.6">12</text>
<text x="260.7" y="135.2">13</text>
<text x="260.7" y="137.7">14</text>
<text x="128.6" y="141.5">13</text>
<text x="128.7" y="139">11</text>
<text x="140.9" y="139">12 TEMP_A6</text>
<text x="140.9" y="141.5">14 TEMP_A7</text>
<text x="254.6" y="141.5">16</text>
<text x="254.7" y="139">15</text>
<text x="260.7" y="140.2">15</text>
<text x="260.7" y="142.8">16</text>
<text x="128.5" y="146.6">17</text>
<text x="128.6" y="144">15</text>
<text x="140.9" y="144">16 TEMP_A8</text>
<text x="140.9" y="146.6">18 TEMP_A9</text>
<text x="254.6" y="144">17</text>
<text x="254.6" y="146.6">18</text>
<text x="260.7" y="145.3">17</text>
<text x="260.7" y="147.8">18</text>
<text x="219.5" y="156.7">Project:</text>
<text x="228.4" y="156.7">HELIOS-R</text>
<text x="1.8" y="169.4">D</text>
<text x="176.4" y="169.4">Laboratory:</text>
<text x="176.4" y="173.2">Date: 17/07/2025</text>
<text x="189.1" y="169.4">IIS</text>
<text x="195.4" y="173.2">15:26:47</text>
<text x="288.6" y="169.4">D</text>
<text x="176.4" y="177">Rev:</text>
<text x="182.7" y="177">1</text>
<text x="219.5" y="177">Drawn By: villanif</text>
<text x="176.4" y="185.9">File: main.SchDoc</text>
<text x="176.4" y="180.8">Variation: [No Variations]</text>
<text x="219.5" y="180.8">Checked By: *</text>
<text x="272.2" y="185.9">Sheet:</text>
<text x="280.2" y="185.9">1/ 1</text>
<text x="35.6" y="191">1</text>
<text x="108.4" y="191">2</text>
<text x="181.5" y="191">3</text>
<text x="254.3" y="191">4</text>
</g>
<g font-size="2.3" fill="#000080">
<text x="190.1" y="9.4">J4</text>
<text x="258.9" y="9.6">J1</text>
<text x="261.4" y="9.6">200528-0140</text>
<text x="97.7" y="14.7">X1</text>
<text x="126.9" y="14.7">U1</text>
<text x="190.1" y="22.6">M20-7820342</text>
<text x="112.7" y="29.7">C1</text>
<text x="174.9" y="29.7">C2</text>
<text x="112.7" y="32.2">10 µF</text>
<text x="174.9" y="32.2">10 µF</text>
<text x="24.1" y="37.5">J5</text>
<text x="35.3" y="37.8">R1</text>
<text x="126.9" y="37.5">TPSM265R1V3SILR</text>
<text x="24.1" y="42.6">J6</text>
<text x="31.7" y="43.9">WSL3637R0100DEA</text>
<text x="258.9" y="50.2">J2</text>
<text x="261.4" y="50.2">503480-1800</text>
<text x="38.1" y="54">X2</text>
<text x="25.1" y="68.7">J7</text>
<text x="25.1" y="71.3">1470510-1</text>
<text x="103.8" y="70.2">J8</text>
<text x="25.1" y="77.9">J9</text>
<text x="27.9" y="78.1">1470510-1</text>
<text x="49.2" y="82.2">R2</text>
<text x="103.8" y="83.4">M20-7820342</text>
<text x="49.2" y="86.7">51</text>
<text x="38.1" y="90.8">X4</text>
<text x="53.3" y="90.8">X5</text>
<text x="258.9" y="100.9">J3</text>
<text x="262.7" y="100.9">503480-1800</text>
<text x="131.7" y="116.4">X6</text>
<text x="25.4" y="123.8">J10</text>
<text x="25.4" y="133.9">282834-2</text>
<text x="60.7" y="133.9">X7</text>
<text x="131.7" y="151.9">X8</text>
</g>
<g font-size="2.3" fill="#800000">
<text x="82.5" y="17.2">V_LASER</text>
<text x="169.5" y="17.2">3V3_P</text>
<text x="236" y="12.2">STDN</text>
<text x="236" y="17.2">GND</text>
<text x="236" y="14.7">VDD5</text>
<text x="236" y="19.8">PULSE_IN</text>
<text x="236" y="22.3">GND</text>
<text x="182.8" y="29.9">GND</text>
<text x="236" y="29.9">V_LASER</text>
<text x="236" y="27.4">GND</text>
<text x="236" y="24.9">3V3_P</text>
<text x="43.1" y="33.7">V_LASER</text>
<text x="236" y="35">V_LASER</text>
<text x="236" y="32.5">GND</text>
<text x="61.4" y="40.1">GND</text>
<text x="236" y="40.1">V_LASER</text>
<text x="236" y="37.5">GND</text>
<text x="108" y="42.6">GND</text>
<text x="160" y="45.1">GND</text>
<text x="170.1" y="45.1">GND</text>
<text x="236" y="45.1">V_LASER</text>
<text x="236" y="42.6">GND</text>
<text x="236" y="52.7">GND</text>
<text x="187.8" y="55.3">OP_OUT_P[1..9]</text>
<text x="236" y="55.3">OP_OUT_P1</text>
<text x="236" y="57.8">OP_OUT_P2</text>
<text x="210.7" y="60.4">OP_OUT_P1</text>
<text x="210.7" y="62.9">OP_OUT_P2</text>
<text x="210.7" y="65.4">OP_OUT_P3</text>
<text x="236" y="60.4">OP_OUT_P3</text>
<text x="236" y="62.9">OP_OUT_P4</text>
<text x="236" y="65.4">OP_OUT_P5</text>
<text x="94.8" y="70.5">VDD5</text>
<text x="210.7" y="68">OP_OUT_P4</text>
<text x="210.7" y="70.5">OP_OUT_P5</text>
<text x="236" y="68">GND</text>
<text x="236" y="70.5">PULSE_OUT_A1</text>
<text x="95.2" y="75.6">STDN 2</text>
<text x="210.7" y="73">OP_OUT_P6</text>
<text x="210.7" y="75.6">OP_OUT_P7</text>
<text x="236" y="73">PULSE_OUT_A2</text>
<text x="236" y="75.6">PULSE_OUT_A3</text>
<text x="64.7" y="83.2">PULSE_IN</text>
<text x="187.8" y="83.2">PULSE_OUT_A[1..9]</text>
<text x="210.7" y="78.1">OP_OUT_P8</text>
<text x="210.7" y="80.6">OP_OUT_P9</text>
<text x="236" y="78.1">PULSE_OUT_A4</text>
<text x="236" y="80.6">PULSE_OUT_A5</text>
<text x="236" y="83.2">GND</text>
<text x="95.3" y="88.3">GND</text>
<text x="210.7" y="88.3">PULSE_OUT_A1</text>
<text x="236" y="85.7">TEMP_A1</text>
<text x="236" y="88.3">TEMP_A2</text>
<text x="116.7" y="90.8">OP_OUT_P1</text>
<text x="116.7" y="93.3">OP_OUT_P2</text>
<text x="116.7" y="95.9">OP_OUT_P3</text>
<text x="144.7" y="90.8">PULSE_OUT_A1</text>
<text x="144.7" y="93.3">PULSE_OUT_A2</text>
<text x="144.7" y="95.9">PULSE_OUT_A3</text>
<text x="210.7" y="90.8">PULSE_OUT_A2</text>
<text x="210.7" y="93.3">PULSE_OUT_A3</text>
<text x="210.7" y="95.9">PULSE_OUT_A4</text>
<text x="236" y="90.8">TEMP_A3</text>
<text x="236" y="93.3">TEMP_A4</text>
<text x="236" y="95.9">TEMP_A5</text>
<text x="116.7" y="98.4">OP_OUT_P4</text>
<text x="116.7" y="100.9">OP_OUT_P5</text>
<text x="144.7" y="98.4">PULSE_OUT_A4</text>
<text x="210.7" y="98.4">PULSE_OUT_A5</text>
<text x="210.7" y="100.9">PULSE_OUT_A6</text>
<text x="26.7" y="106">GND</text>
<text x="42" y="106">GND</text>
<text x="57.2" y="106">GND</text>
<text x="116.7" y="103.5">OP_OUT_P611</text>
<text x="116.7" y="106">OP_OUT_P713</text>
<text x="210.7" y="103.5">PULSE_OUT_A7</text>
<text x="210.7" y="106">PULSE_OUT_A8</text>
<text x="236" y="103.5">GND</text>
<text x="236" y="106">OP_OUT_P6</text>
<text x="116.7" y="108.5">OP_OUT_P815</text>
<text x="116.7" y="111.1">OP_OUT_P917</text>
<text x="187.8" y="111.1">TEMP_A[1..9]</text>
<text x="210.7" y="108.5">PULSE_OUT_A9</text>
<text x="236" y="111.1">PULSE_OUT_A6</text>
<text x="236" y="108.5">OP_OUT_P7</text>
<text x="236" y="113.6">GND</text>
<text x="42.7" y="120">VDD5</text>
<text x="210.7" y="116.1">TEMP_A1</text>
<text x="210.7" y="118.7">TEMP_A2</text>
<text x="236" y="116.1">GND</text>
<text x="236" y="118.7">PULSE_OUT_A7</text>
<text x="210.7" y="121.2">TEMP_A3</text>
<text x="210.7" y="123.8">TEMP_A4</text>
<text x="236" y="121.2">TEMP_A6</text>
<text x="236" y="123.8">TEMP_A7</text>
<text x="144.7" y="126.3">TEMP_A1</text>
<text x="144.7" y="128.8">TEMP_A2</text>
<text x="144.7" y="131.4">TEMP_A3</text>
<text x="210.7" y="126.3">TEMP_A5</text>
<text x="210.7" y="128.8">TEMP_A6</text>
<text x="210.7" y="131.4">TEMP_A7</text>
<text x="236" y="128.8">OP_OUT_P8</text>
<text x="236" y="131.4">OP_OUT_P9</text>
<text x="236" y="126.3">GND</text>
<text x="144.7" y="133.9">TEMP_A4</text>
<text x="210.7" y="133.9">TEMP_A8</text>
<text x="210.7" y="136.4">TEMP_A9</text>
<text x="236" y="136.4">GND</text>
<text x="236" y="133.9">PULSE_OUT_A8</text>
<text x="43.2" y="140.2">GND</text>
<text x="236" y="141.5">TEMP_A8</text>
<text x="236" y="139">PULSE_OUT_A9</text>
<text x="225.5" y="147.8">GND</text>
<text x="236" y="146.6">GND</text>
<text x="236" y="144">TEMP_A9</text>
<text x="124.4" y="155.5">GND</text>
</g>
</svg>
